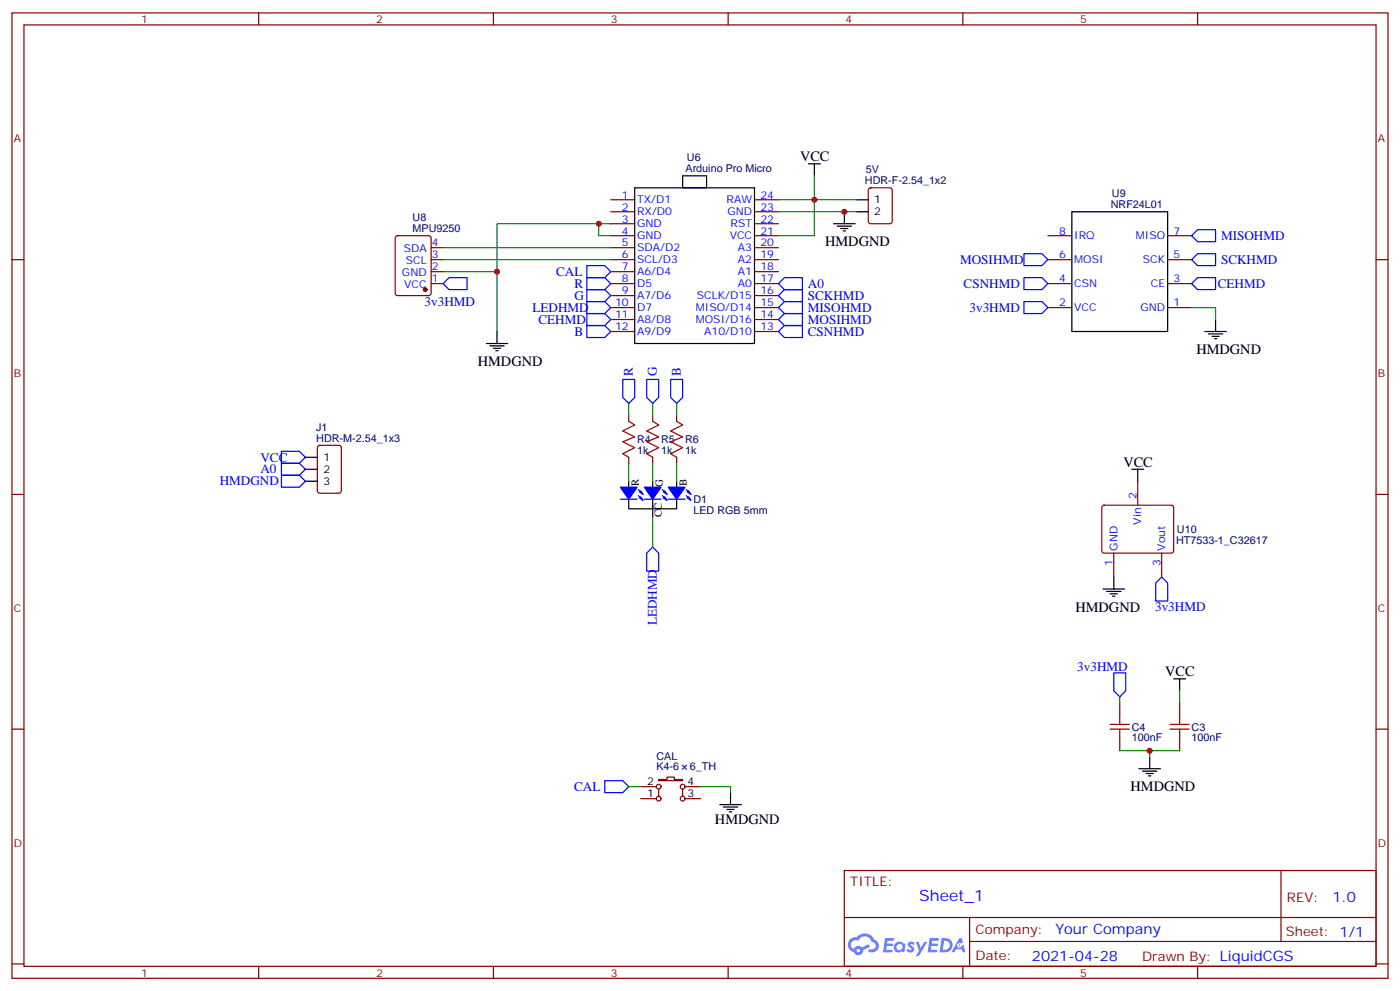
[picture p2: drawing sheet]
<svg xmlns="http://www.w3.org/2000/svg" width="412mm" height="292mm" viewBox="0 0 412 292" stroke-linecap="round" stroke-linejoin="round" font-family="sans-serif">
<g fill="none" stroke="#870000" stroke-width=".35">
<path d="M3.5 3.8h405.4v284.3h-405.4zM7.1 7.3h398.2v277.3h-398.2zM76.2 3.8v3.5M145.3 3.8v3.5M214.5 3.8v3.5M283.6 3.8v3.5M352.8 3.8v3.5M3.5 76.5h3.6M405.3 76.5h3.6M3.5 145.6h3.6M405.3 145.6h3.6M3.5 214.8h3.6"/>
<path d="M405.3 214.8h3.6M248.7 256.4h156.6v28.2h-156.6zM377.3 256.4v20.9M248.7 270.2h156.5M285.6 277.3h119.6M285.6 270.2v14.2M3.5 283.9h3.6M76.2 284.6v3.5M145.3 284.6v3.5M214.5 284.6v3.5M283.6 284.6v3.5M352.8 284.6v3.5"/>
<path d="M405.3 283.9h3.6"/>
</g>
<g fill="#5487ff">
<path d="M267.7 277.6a1.22 1.22 0 0 1 1.7 .2l-.4 .6a.47 .47 0 0 0-.3-.4 .47 .47 0 0 0-.5 .2l.1 .2a1.14 1.14 0 0 1 .8 1.8 1.14 1.14 0 0 1-1.9 0l-.2-.2 .5-.6 .7 .5a.29 .29 0 0 0 .3-.3 .29 .29 0 0 0-.2-.3 1.04 1.04 0 0 1-.6-1.7z"/>
<path d="M260.7 276.3h2.4l.3 .2-.2 .5-1.8 .1-.1 .8h1.5l.3 .4-.3 .4h-1.6l-.2 1.1h1.7l.2 .3-.2 .3-2.6 .1z"/>
<path d="M273.8 276.3h2.4l.3 .2-.1 .5-1.8 .1-.2 .8h1.6l.3 .4-.4 .4h-1.6l-.1 1.1h1.7l.2 .3-.2 .3-2.6 .1z"/>
<path d="M282.6 276.3h.7l.3 1.3-.6 .3a.69 .69 0 0 0-1 .3 .69 .69 0 0 0 .4 .9 .69 .69 0 0 0 .9-.6l.5-.2 .6 2.2h-.8l-.2-.9h-1.8l-.5 .9h-.8z"/>
<path d="M269.8 277.4h.8l.6 1.8 1.1-1.8h.9l-2.6 4.2h-.8l.9-1.5z"/>
<path d="M277.4 276.3l-.6 4.2h1.3a2.11 2.11 0 0 0 2.5-2.1 2.11 2.11 0 0 0-2.5-2.1zM278.1 277.1a1.39 1.39 0 0 1 1.7 1.4 1.39 1.39 0 0 1-1.8 1.3h-.3z"/>
<path d="M263.7 277.9a1.54 1.54 0 0 0-.1 2.2 1.54 1.54 0 0 0 2.2 .1l.6 .3 .3-2.3-.2-.3h-.4a1.49 1.49 0 0 0-2.4 0zM264 278.9a.94 .94 0 0 1 1.8 0 .94 .94 0 0 1-1.8 0z"/>
<path d="M250.4 276.7a2.18 2.18 0 0 0 1.1 3.7 1.44 1.44 0 0 0 1.6 .9 1.44 1.44 0 0 0 1.2-1.4l2-1.1-.5-.7-1.9 1a1.47 1.47 0 0 0-2.4 .4 1.39 1.39 0 0 1-.7-1.9 1.39 1.39 0 0 1 2-.5 2.12 2.12 0 0 1 2.2-1.3 2.12 2.12 0 0 1 1.9 1.7 1.14 1.14 0 0 1 1.1 1.4 1.14 1.14 0 0 1-1.7 .7 .43 .43 0 0 0-.5 .4 .43 .43 0 0 0 .4 .5 1.98 1.98 0 0 0 2.5-1.2 1.98 1.98 0 0 0-1.2-2.6 3.1 3.1 0 0 0-5.3-.6l-.9 .1zM252.3 280a.55 .55 0 0 1 1.1 0 .55 .55 0 0 1-1.1 0z"/>
<circle cx="282.6" cy="278.4" r=".26"/>
</g>
<g fill="none" stroke="#870000" stroke-width=".35">
<path d="M179.9 58.8h7.1M222.2 58.8h7.1M256 55.5l.5-.2h5.6l.7 .4v9.5l-.4 .6-5.9 .1-.7-.5v-9.4zM116.7 69.6l.4-.2h9.2l.6 .5 .1 16.5-.5 .6-9.4 .1-.6-.5-.1-16.5zM127 76.5h3.5M127 73h3.5M179.9 76.5h7.1M179.9 73h7.1M179.9 69.4h7.1M179.9 62.4h7.1M179.9 65.9h7.1M222.2 76.5h7.1"/>
<path d="M222.2 73h7.1M222.2 69.4h7.1M222.2 62.4h7.1M222.2 65.9h7.1M308.7 76.5h7M308.7 69.4h7M344 76.5h7M344 69.4h7M127 83.5h3.5M127 80h3.5M179.9 83.5h7.1M179.9 80h7.1"/>
<path d="M179.9 90.6h7.1M179.9 87.1h7.1M179.9 94.1h7.1M179.9 97.6h7.1M222.2 83.5h7.1M222.2 80h7.1M222.2 90.6h7.1M222.2 87.1h7.1M222.2 94.1h7.1M222.2 97.6h7.1M308.7 83.5h7M308.7 90.6h7"/>
<path d="M344 83.5h7M344 90.6h7M93.7 131.4l.5-.2h5.6l.7 .4v13l-.4 .6-5.9 .1-.7-.5v-12.9zM185.2 122.3v1.8M185.2 134.7v1.8M192.3 122.3v1.8M192.3 134.7v1.8M199.3 122.3v1.8M199.3 134.7v1.8M324.8 149l.5-.2 20 .1 .4 .6v13l-.7 .4-20-.1-.4-.6v-12.7zM335.1 141.7v7.1M328.1 162.9v7.1"/>
<path d="M342.2 162.9v7.1M329.8 207v3.5M329.8 217.6v3.5M347.5 207v3.5M347.5 217.6v3.5M188.7 235.2h4.6M188.7 231.7h4.6M194 229.6h2.5v-.7h2.1v.7h2.5v.3h-7.1zM194 232.4v2.1M201.1 232.4v2.1M201.8 235.2h4.6M201.8 231.7h4.6"/>
<circle cx="194" cy="231.7" r=".71"/>
<circle cx="194" cy="235.2" r=".71"/>
<circle cx="201.1" cy="231.7" r=".71"/>
<circle cx="201.1" cy="235.2" r=".71"/>
</g>
<circle cx="125.2" cy="85.3" r=".53" fill="#870000" stroke="#870000" stroke-width=".35"/>
<g fill="none" stroke="#000" stroke-width=".35">
<path d="M187 55.3h35.2v45.9h-35.2zM201.1 51.8h7v3.5h-7zM238.1 48.3h3.6M239.9 48.3v3.5M252.2 58.8h3.6M245.5 65.9h6.4M246.6 66.6h4.2M247.6 67.3h2.2M248.4 68h.7M248.7 62.4v3.5M252.2 62.4h3.6M315.7 62.4h28.3v35.2h-28.3z"/>
<path d="M146.4 97.6v3.6M354.9 97.6h6.3M356 98.4h4.2M357 99.1h2.1M357.7 99.8h.7M358.1 94.1v3.5M143.2 101.2h6.4M144.3 101.9h4.2M145.3 102.6h2.2M146 103.3h.8M90 138.2h3.5M90 134.7h3.5"/>
<path d="M333.4 138.2h3.5M335.1 138.2v3.5M90 141.7h3.5M185.2 147v2.9h14.1v-2.9M185.2 141.7v1.8M192.3 141.7v1.8M192.3 147v5.3M199.3 141.7v1.8M324.9 173.5h6.4M326 174.2h4.2M327 174.9h2.1M327.7 175.6h.7"/>
<path d="M328.1 170v3.5M345.7 200h3.5M347.5 200v3.5M212 237h6.4M213.1 237.7h4.2M214.1 238.4h2.2M214.8 239.1h.7M215.2 233.5v3.5M335.5 226.4h6.3M336.5 227.1h4.3M337.6 227.8h2.1M338.3 228.5h.7"/>
<path d="M338.7 222.9v3.5"/>
</g>
<g fill="#00f" stroke="#00f" stroke-width=".35">
<path d="M188.4 144.9l.3-.3 .7 1z"/>
<path d="M182.7 143.5h5l-2.5 3.5z"/>
<path d="M189.8 143.5h4.9l-2.4 3.5z"/>
<path d="M196.8 143.5h5l-2.5 3.5z"/>
<path d="M188.7 146.3l.7 1.1-1-.7z"/>
<path d="M195.4 146.7l.4-.4 .7 1.1z"/>
<path d="M195.4 144.9l.4-.3 .7 1z"/>
<path d="M202.5 146.7l.3-.4 .8 1.1z"/>
<path d="M202.5 144.9l.3-.3 .8 1z"/>
</g>
<g fill="none" stroke="#00f" stroke-width=".35">
<path d="M172.9 78.2h5.3l1.7 1.8-1.7 1.8h-5.3zM301.6 74.7h5.3l1.8 1.8-1.8 1.7h-5.3zM351 69.4l1.8-1.7h5.3v3.5h-5.3zM351 76.5l1.8-1.8h5.3v3.5h-5.3zM130.5 83.5l1.8-1.7h5.3v3.5h-5.3zM172.9 92.4h5.3l1.7 1.7-1.7 1.8h-5.3zM172.9 95.9h5.3l1.7 1.7-1.7 1.8h-5.3zM172.9 81.8h5.3l1.7 1.7-1.7 1.8h-5.3zM172.9 85.3h5.3l1.7 1.8-1.7 1.7h-5.3zM172.9 88.8h5.3l1.7 1.8-1.7 1.8h-5.3zM229.3 87.1l1.8-1.8h5.3v3.5h-5.3zM229.3 90.6l1.8-1.8h5.3v3.6h-5.3z"/>
<path d="M229.3 94.1l1.8-1.7h5.3v3.5h-5.3zM229.3 97.6l1.8-1.7h5.3v3.5h-5.3zM229.3 83.5l1.8-1.7h5.3v3.5h-5.3zM301.6 88.8h5.3l1.8 1.8-1.8 1.8h-5.3zM301.6 81.8h5.3l1.8 1.7-1.8 1.8h-5.3zM351 83.5l1.8-1.7h5.3v3.5h-5.3zM183.4 111.8h3.6v5.3l-1.8 1.7-1.8-1.7zM190.5 111.8h3.5v5.3l-1.7 1.7-1.8-1.7zM197.6 111.8h3.5v5.3l-1.8 1.7-1.7-1.7zM82.9 132.9h5.3l1.8 1.8-1.8 1.8h-5.3zM82.9 136.5h5.3l1.8 1.7-1.8 1.8h-5.3zM82.9 140h5.3l1.8 1.7-1.8 1.8h-5.3z"/>
<path d="M182.7 147h5M188 144.2l1.1 1.1M188 146l1.1 1M189.8 147h4.9M195.1 146l1 1M195.1 144.2l1 1.1M196.8 147h5M202.1 146l1.1 1M202.1 144.2l1.1 1.1M192.3 161.1l1.7 1.8v5.3h-3.5v-5.3zM342.2 170l1.8 1.7v5.3h-3.6v-5.3zM328.1 198.2h3.5v5.3l-1.8 1.7-1.7-1.7z"/>
<path d="M178.2 229.9h5.2l1.8 1.8-1.8 1.8h-5.2z"/>
</g>
<g fill="none" stroke="#008700" stroke-width=".35">
<path d="M229.3 58.8h22.9M239.9 51.8v17.6h-10.6M130.5 76.5h49.4M130.5 73h49.4M176.4 65.9v3.5h3.5M179.9 65.9h-33.5v31.7M229.3 62.4h22.9M130.5 80h15.9M351 90.6h7.1v3.5M185.2 118.8v3.5M192.3 118.8v3.5M199.3 118.8v3.5"/>
<path d="M185.2 136.5v5.2M192.3 136.5v5.2M199.3 136.5v5.2M192.3 152.3v8.8M329.8 205.2v1.8M347.5 203.5v3.5M185.2 231.7h3.5M206.4 231.7h8.8v1.8M329.8 221.1h17.7M338.7 221.1v1.8"/>
</g>
<path d="M185.2 124.1l1.8 1.1-3.6 1.7 3.6 1.8-3.6 1.4 3.6 1.8-3.6 1.7 1.8 1.1M192.3 124.1l1.7 1.1-3.5 1.7 3.5 1.8-3.5 1.4 3.5 1.8-3.5 1.7 1.8 1.1M199.3 124.1l1.8 1.1-3.5 1.7 3.5 1.8-3.5 1.4 3.5 1.8-3.5 1.7 1.7 1.1M327 214.8h5.7M327 213.4h5.7M329.8 210.5v2.9M329.8 214.8v2.8M344.7 214.8h5.6M344.7 213.4h5.6M347.5 210.5v2.9M347.5 214.8v2.8" fill="none" stroke="#a10000" stroke-width=".35"/>
<g fill="#c00">
<circle cx="338.7" cy="221.1" r=".88"/>
<circle cx="176.4" cy="65.9" r=".88"/>
<circle cx="146.4" cy="80" r=".88"/>
<circle cx="248.7" cy="62.4" r=".88"/>
<circle cx="239.9" cy="58.8" r=".88"/>
</g>
<text font-size="4.6" fill="#00f" x="270.8" y="265.4">Sheet_1</text>
<g font-size="4.2">
<text x="235.7" y="47.6">VCC</text>
<text x="243.1" y="72.6">HMDGND</text>
<text x="140.8" y="107.9">HMDGND</text>
<text x="352.4" y="104.4">HMDGND</text>
<text x="330.9" y="137.5">VCC</text>
<text x="316.8" y="180.2">HMDGND</text>
<text x="343.3" y="199.2">VCC</text>
<text x="333" y="233.1">HMDGND</text>
<text x="210.6" y="242.6">HMDGND</text>
</g>
<g font-size="4.2" fill="#00f">
<text x="392.5" y="265.7">1.0</text>
<text x="310.9" y="275.2">Your Company</text>
<text x="304" y="283">2021-04-28</text>
</g>
<g font-size="3.9" fill="#00f">
<text x="359.7" y="70.7">MISOHMD</text>
<text x="282.8" y="77.8">MOSIHMD</text>
<text x="359.7" y="77.7">SCKHMD</text>
<text x="163.8" y="81.2">CAL</text>
<text x="169.2" y="84.8">R</text>
<text x="169.2" y="88.3">G</text>
<text x="238" y="88.3">SCKHMD</text>
<text x="238" y="84.8">A0</text>
<text x="283.9" y="84.8">CSNHMD</text>
<text x="358.7" y="84.9">CEHMD</text>
<text x="125.1" y="90.1">3v3HMD</text>
<text x="156.9" y="91.8">LEDHMD</text>
<text x="158.6" y="95.4">CEHMD</text>
<text x="238" y="91.8">MISOHMD</text>
<text x="238" y="95.4">MOSIHMD</text>
<text x="285.6" y="91.9">3v3HMD</text>
<text x="169.2" y="98.9">B</text>
<text x="238" y="98.9">CSNHMD</text>
<text x="186.4" y="110.6" transform="rotate(-90 186.4 110.6)">R</text>
<text x="193.5" y="110.8" transform="rotate(-90 193.5 110.8)">G</text>
<text x="200.5" y="110.6" transform="rotate(-90 200.5 110.6)">B</text>
<text x="76.7" y="136.1">VCC</text>
<text x="64.7" y="143">HMDGND</text>
<text x="76.7" y="139.4">A0</text>
<text x="193.5" y="184.2" transform="rotate(-90 193.5 184.2)">LEDHMD</text>
<text x="340.3" y="180.1">3v3HMD</text>
<text x="317.3" y="197.7">3v3HMD</text>
<text x="169.1" y="232.9">CAL</text>
</g>
<g font-size="3.9" fill="#800">
<text x="250.5" y="261">TITLE:</text>
<text x="379.1" y="265.7">REV:</text>
<text x="287.4" y="275.2">Company:</text>
<text x="378.7" y="275.8">Sheet: 1/1</text>
<text x="287.4" y="282.9">Date:</text>
<text x="336.4" y="282.9">Drawn By: LiquidCGS</text>
</g>
<g font-size="3.2" fill="#800">
<text x="41.6" y="6.8">1</text>
<text x="110.8" y="6.8">2</text>
<text x="179.9" y="6.8">3</text>
<text x="249.1" y="6.8">4</text>
<text x="318.2" y="6.8">5</text>
<text x="4.1" y="41.9">A</text>
<text x="405.9" y="41.9">A</text>
<text x="4.1" y="111.1">B</text>
<text x="405.9" y="111.1">B</text>
<text x="4.1" y="180.2">C</text>
<text x="405.9" y="180.2">C</text>
<text x="4.1" y="249.3">D</text>
<text x="405.9" y="249.3">D</text>
<text x="41.6" y="287.6">1</text>
<text x="110.8" y="287.6">2</text>
<text x="179.9" y="287.6">3</text>
<text x="249.1" y="287.6">4</text>
<text x="318.2" y="287.6">5</text>
</g>
<g font-size="3.2" fill="#000080">
<text x="202.3" y="47.4">U6</text>
<text x="201.9" y="50.7">Arduino Pro Micro</text>
<text x="255" y="51">5V</text>
<text x="254.8" y="54.3">HDR-F-2.54_1x2</text>
<text x="327.6" y="58.1">U9</text>
<text x="121.6" y="65.2">U8</text>
<text x="327.2" y="61.3">NRF24L01</text>
<text x="121.6" y="68.4">MPU9250</text>
<text x="93.2" y="130.1">HDR-M-2.54_1x3</text>
<text x="93.2" y="126.9">J1</text>
<text x="187.7" y="130.5">R4</text>
<text x="194.7" y="130.5">R5</text>
<text x="201.8" y="130.5">R6</text>
<text x="187.7" y="133.7">1k</text>
<text x="194.7" y="133.7">1k</text>
<text x="201.8" y="133.7">1k</text>
<text x="204.3" y="148.2">D1</text>
<text x="204.3" y="151.4">LED RGB 5mm</text>
<text x="346.4" y="160.2">HT7533-1_C32617</text>
<text x="346.7" y="157">U10</text>
<text x="333.4" y="215.2">C4</text>
<text x="351" y="215.2">C3</text>
<text x="333.4" y="218.4">100nF</text>
<text x="351" y="218.4">100nF</text>
<text x="193.3" y="226.9">K4-6</text>
<text x="193.3" y="223.8">CAL</text>
<text x="203.2" y="226.9">6_TH</text>
</g>
<g font-size="3.2" fill="#00f">
<text x="183.2" y="58.5">1</text>
<text x="187.7" y="59.9">TX/D1</text>
<text x="214" y="59.9">RAW</text>
<text x="224" y="58.5">24</text>
<text x="183.2" y="62">2</text>
<text x="183.2" y="65.5">3</text>
<text x="187.7" y="63.4">RX/D0</text>
<text x="214.3" y="63.4">GND</text>
<text x="224" y="62">23</text>
<text x="224" y="65.5">22</text>
<text x="183.2" y="69.1">4</text>
<text x="187.7" y="67">GND</text>
<text x="187.7" y="70.5">GND</text>
<text x="214.9" y="70.5">VCC</text>
<text x="215.2" y="67">RST</text>
<text x="224" y="69.1">21</text>
<text x="312" y="69.1">8</text>
<text x="316.4" y="70.5">IRQ</text>
<text x="334.6" y="70.5">MISO</text>
<text x="345.7" y="69.1">7</text>
<text x="118.9" y="74.4">SDA</text>
<text x="119.5" y="77.9">SCL</text>
<text x="127.2" y="76.1">3</text>
<text x="127.2" y="72.6">4</text>
<text x="183.2" y="72.6">5</text>
<text x="183.2" y="76.1">6</text>
<text x="187.7" y="74">SDA/D2</text>
<text x="187.7" y="77.5">SCL/D3</text>
<text x="217.4" y="74">A3</text>
<text x="217.4" y="77.5">A2</text>
<text x="224" y="72.6">20</text>
<text x="224" y="76.1">19</text>
<text x="312" y="76.1">6</text>
<text x="316.4" y="77.5">MOSI</text>
<text x="336.7" y="77.5">SCK</text>
<text x="345.7" y="76.1">5</text>
<text x="118.4" y="81.4">GND</text>
<text x="127.2" y="83.2">1</text>
<text x="127.2" y="79.7">2</text>
<text x="183.2" y="79.7">7</text>
<text x="183.2" y="83.2">8</text>
<text x="187.7" y="81.1">A6/D4</text>
<text x="217.4" y="81.1">A1</text>
<text x="224" y="79.7">18</text>
<text x="224" y="83.2">17</text>
<text x="312" y="83.2">4</text>
<text x="345.7" y="83.2">3</text>
<text x="119.1" y="84.9">VCC</text>
<text x="183.2" y="86.7">9</text>
<text x="187.7" y="84.6">D5</text>
<text x="187.7" y="88.1">A7/D6</text>
<text x="205.3" y="88.1">SCLK/D15</text>
<text x="217.4" y="84.6">A0</text>
<text x="224" y="86.7">16</text>
<text x="316.4" y="84.6">CSN</text>
<text x="339" y="84.6">CE</text>
<text x="181.2" y="90.2">10</text>
<text x="181.2" y="93.8">11</text>
<text x="187.7" y="91.7">D7</text>
<text x="187.7" y="95.2">A8/D8</text>
<text x="205" y="91.7">MISO/D14</text>
<text x="205" y="95.2">MOSI/D16</text>
<text x="224" y="90.2">15</text>
<text x="224" y="93.8">14</text>
<text x="312" y="90.2">2</text>
<text x="316.4" y="91.7">VCC</text>
<text x="336" y="91.7">GND</text>
<text x="345.7" y="90.2">1</text>
<text x="181.2" y="97.3">12</text>
<text x="187.7" y="98.7">A9/D9</text>
<text x="207.4" y="98.7">A10/D10</text>
<text x="224" y="97.3">13</text>
<text x="334.8" y="147" transform="rotate(-90 334.8 147)">2</text>
<text x="336.2" y="154.6" transform="rotate(-90 336.2 154.6)">Vin</text>
<text x="327.7" y="166.7" transform="rotate(-90 327.7 166.7)">1</text>
<text x="329.1" y="162.2" transform="rotate(-90 329.1 162.2)">GND</text>
<text x="341.8" y="166.7" transform="rotate(-90 341.8 166.7)">3</text>
<text x="343.3" y="162.2" transform="rotate(-90 343.3 162.2)">Vout</text>
</g>
<g font-size="3.2">
<text x="257.5" y="59.9">1</text>
<text x="257.5" y="63.4">2</text>
<text x="95.2" y="135.7">1</text>
<text x="95.2" y="142.8">3</text>
<text x="95.2" y="139.3">2</text>
<text x="188.2" y="143.1" transform="rotate(-90 188.2 143.1)">R</text>
<text x="195.3" y="143.3" transform="rotate(-90 195.3 143.3)">G</text>
<text x="202.3" y="143.1" transform="rotate(-90 202.3 143.1)">B</text>
<text x="194.9" y="152.3" transform="rotate(-90 194.9 152.3)">CC</text>
<text x="190.6" y="231.4">2</text>
<text x="202.5" y="231.4">4</text>
<text x="190.6" y="234.9">1</text>
<text x="202.5" y="234.9">3</text>
</g>
</svg>
